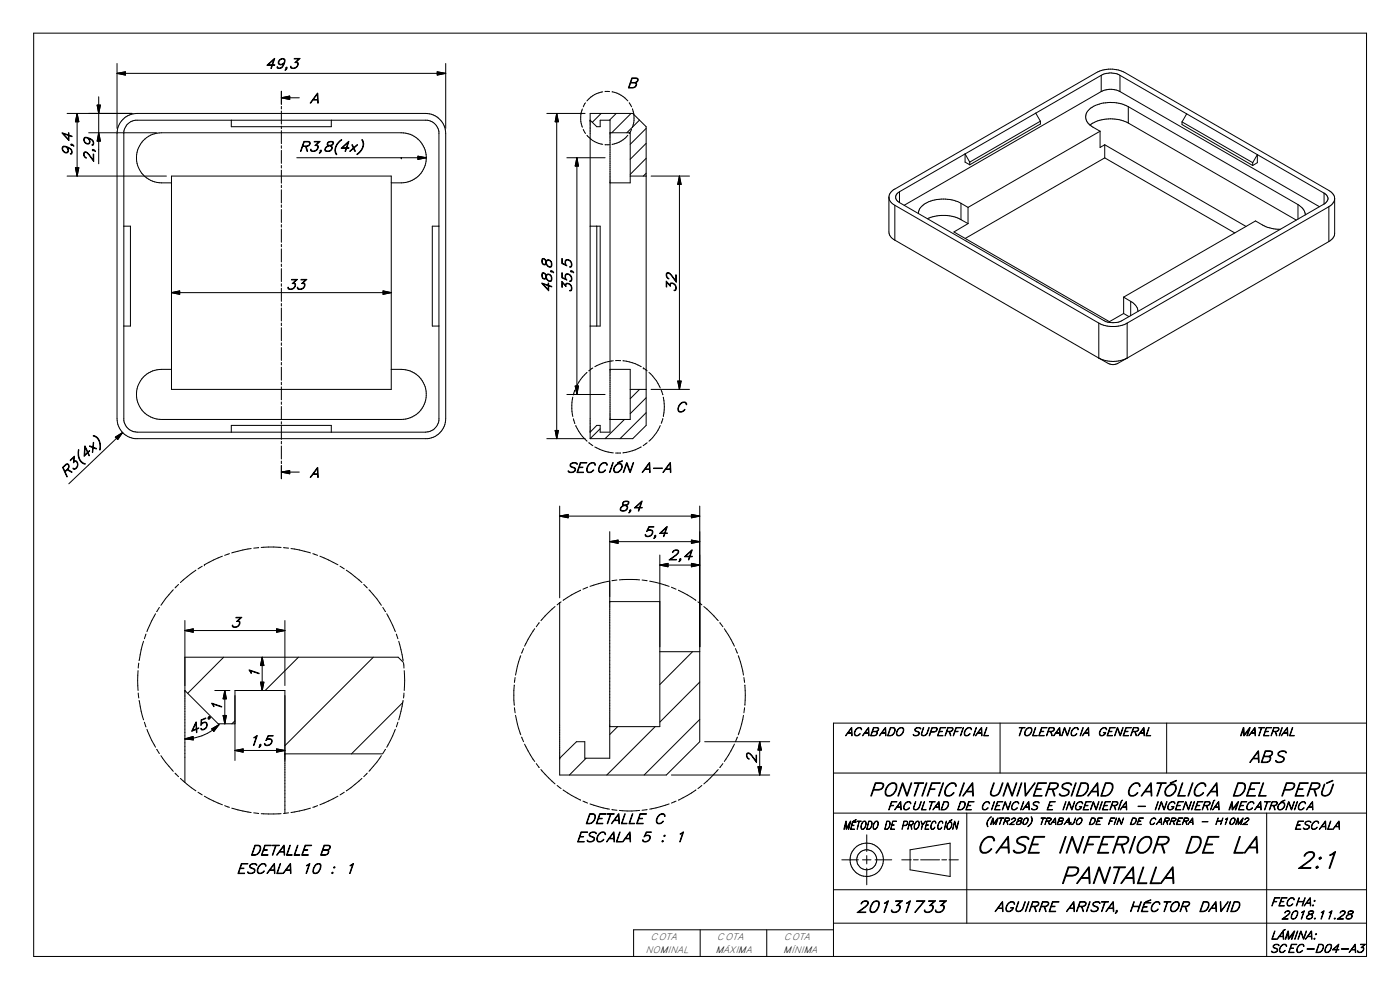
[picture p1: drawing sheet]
<svg xmlns="http://www.w3.org/2000/svg" width="420mm" height="297mm" viewBox="0 0 420 297" stroke-linecap="round" stroke-linejoin="round" font-family="sans-serif">
<g fill="none" stroke="#000" stroke-width=".3">
<path d="M10.1 9.9h400v277.1h-400zM35.1 19v19.5M133.8 19v19.5M20.1 34h19.6M23.1 34l.6 2.5h-1.1zM23.1 34v18.8M26.6 39.8h20.3M29.2 31.5h.9l-.5 2.5zM29.6 39.8l.5 2.5h-.9zM29.6 29v20.1M35.1 22l2.5-.5v1zM35.1 22h98.7"/>
<path d="M36.9 35.8a6 6 0 0 1 4.2-1.8h86.7a6.1 6.1 0 0 1 6 6v85.6a6.1 6.1 0 0 1-5.5 6h-87.8a6.1 6.1 0 0 1-5.4-6v-85.6a6 6 0 0 1 1.8-4.2zM38.1 37.4l1.2-.9 1.4-.4h87.5a4.1 4.1 0 0 1 3.5 3.4v86.6a4.1 4.1 0 0 1-3.9 3.6h-86.7a4.1 4.1 0 0 1-3.9-3.6v-86.6l.2-.9zM69.4 36.1v1.9h30v-1.9M84.4 29.3l2.5-.5v1zM84.4 27.4v3.9M84.4 31.9v.8M84.4 33.3v3.9M84.4 37.8v.8M84.4 39.2v3.9M84.4 29.3h5.4M131.2 21.5l2.6 .5-2.6 .5zM164.1 34h11.5"/>
<path d="M167.1 34l.5 2.5h-1zM167.1 34v97.6M174.8 32.7a7.6 7.6 0 0 0 0 5.5M175 38.8l.7 1.2M175.7 30.9l-.7 1.1M177.1 34h12.8l4 4v89.6l-4 4h-12.8zM177.1 36.1l2 1.9h1v-1.9h3v93.6h-3v-2.1h-1l-2 2.1M180.4 34l-2.7 2.7M180.9 27.6a7.7 7.7 0 0 0-4.8 2.7M181.6 27.5h1.4M183.1 39.8h6v15.1h-6M183.7 27.6a8 8 0 0 1 4.7 2.7"/>
<path d="M184.9 34l-2 2.1M188.8 30.9l.8 1.1M189.4 34l-5.8 5.8M189.6 38.8l-.8 1.2M189.8 32.7a7.8 7.8 0 0 1 0 5.5M189.8 32.7h.1M191.9 36l-3.8 3.8M193.9 38.5l-4.8 4.8M310.8 34l-40.9 23.5M310.8 34l1.4 2.4M312.2 36.4v.8l-21.2 12.2M312.2 36.4l-21.2 12.2"/>
<path d="M327.1 37.5l3 1.9M330.1 39.4v4.8l1.4-.8M330.1 39.4l-39.6 22.8M330.5 22.6a5.8 5.8 0 0 1 5.6 0M330.5 22.6v4.9M330.5 27.5a6.1 6.1 0 0 1 5.6 0M330.5 27.5l-59.2 34.1M330.5 22.6l-19.7 11.4M336.1 22.6l61.3 35.4M336.1 22.6v4.9M336.1 27.5l59.9 34.5M338.6 36.9l50.4 29.1"/>
<path d="M338.6 36.9a11.4 11.4 0 0 0-11.5 .6M338.6 32v4.9M338.6 32a11.3 11.3 0 0 0-11.6 .8 2.94 2.94 0 0 0 .1 4.7M338.6 32l50.9 29.4M354.7 36.6v.8l21.3 12.3M354.7 36.6l21.3 12.2M356.1 34.2l-1.4 2.4M20.1 52.8h29.8M22.6 50.3h1.1l-.6 2.5zM51.5 52.8h65.9v64h-65.9zM51.5 54.9h-3a7.5 7.5 0 0 1-7.5-7.6 7.5 7.5 0 0 1 7.5-7.5h71.9a7.5 7.5 0 0 1 7.5 7.5 7.5 7.5 0 0 1-7.5 7.6h-3M84.4 43.7v.8"/>
<path d="M84.4 45.1v3.9M84.4 49.7v.7M84.4 51.1v3.8M84.4 55.6v.7M84.4 56.9v4M89.1 47.3h38.8M125.4 46.9l2.5 .4-2.5 .5zM170.1 47.3h11.5M173.1 47.3l.5 2.5h-1zM173.1 47.3v71.1M176.1 40.6a7.7 7.7 0 0 0 4.8 2.7M181.6 43.4h1.4"/>
<path d="M188.4 40.6a7.7 7.7 0 0 1-4.7 2.7M189.1 52.8h4.8M193.9 52l-.8 .8M193.9 47.5l-4.8 4.8M193.9 43l-4.8 4.8M195.4 52.8h11.5M203.9 52.8l.5 2.5h-1zM203.9 52.8v64M266.8 59.2v10.4a2.94 2.94 0 0 0 1.8 2.5M266.8 59.2a2.94 2.94 0 0 1 1.8-2.5l60.5-34.9a9.2 9.2 0 0 1 8.5 0l61.2 35.3 1.3 1.2 .4 1.3M266.8 59.2a2.95 2.95 0 0 0 1.8 2.4M269.9 57.5a1.73 1.73 0 0 0-1.1 1.7 1.73 1.73 0 0 0 1.1 1.6"/>
<path d="M269.9 57.5v3.3M291 48.6l-1.4-2.4v2.4l1.4 .8M291 48.6v.8M331.5 47.4l39.1 22.5M331.5 43.4l42.5 24.5M331.5 43.4v4M331.5 47.4l-41.8 24.1M376 48.8l1.3-2.4v2.4l-1.3 .9M376 48.8v.9M397.4 58v3.2M397.4 58a1.71 1.71 0 0 1 1.2 1.6 1.71 1.71 0 0 1-1.2 1.6M400.5 59.6v11.1l-.7 1-1 .8"/>
<path d="M400.5 59.6l-.2 1-1.5 1.4M37.2 67.9h1.9v29.9h-1.9M84.4 61.5v.7M84.4 62.9v3.9M84.4 67.4v.8M84.4 68.7v4M84.4 73.3v.7M84.4 74.7v3.9M84.4 79.2v.8M131.7 67.9h-2v29.9h2M177.1 67.9h3v29.9h-3M179.1 67.9v29.9"/>
<path d="M268.6 72.1l61.2 35.3M268.6 61.6v10.5M268.6 61.6l61.2 35.3M269.9 60.8l61.3 35.3a6.2 6.2 0 0 0 5.6 0l60.6-34.9M278.3 65.6a11.7 11.7 0 0 1 10.1 .3M288.4 65.9l2.1 1.2M288.4 61v4.9M288.4 61a11 11 0 0 0-11.8 .9l-.6 .7-.4 1.5M288.4 61l2.1 1.2M290.5 67.1l-4.2 2.5 46.6 26.9 4.3-2.4M290.5 62.2v4.9M384.2 68.8a10.8 10.8 0 0 1-5.3-1.3l-2.1-1.2-39.6 22.9"/>
<path d="M389.5 61.4a4.1 4.1 0 0 1 2.2 3.1M389.5 61.4v4.3M398.8 72.5l-60.5 34.9M398.8 62v10.5M398.8 62l-60.5 34.9M51.5 87.8l2.4-.5v1zM51.5 87.8h65.9M84.4 80.6v3.9M84.4 85.1v.8M84.4 86.5v3.9M84.4 91.1v.7M84.4 92.4v3.9"/>
<path d="M84.4 96.9v.8M84.4 98.3v3.9M115 87.3l2.4 .5-2.4 .5zM329.8 96.9a9.3 9.3 0 0 0 8.5 0M329.8 96.9v10.5M337.2 94.1l1.6 .9M337.2 89.2v4.9M337.2 89.2a8.1 8.1 0 0 1 3.9 2.8l.4 1.5M338.3 96.9v10.5M339.3 90.4v4.3M51.5 110.8h-3a7.5 7.5 0 0 0-7.5 7.5 7.5 7.5 0 0 0 7.5 7.6h71.9a7.5 7.5 0 0 0 7.5-7.6 7.5 7.5 0 0 0-7.5-7.5h-3M84.4 102.9v.7"/>
<path d="M84.4 104.3v3.9M84.4 108.8v.7M84.4 110.2v3.9M84.4 114.7v.7M84.4 116.1v3.9M170.1 118.4h11.5M171.9 119.2l-.3 2.4 .3 3.4M172.5 117.1l-.4 1.4M172.6 115.8h1l-.5 2.6zM176.2 111.8a12.7 12.7 0 0 0-3.4 4.6M176.7 111.3h.1M177.9 110.4l-1.1 .9"/>
<path d="M183.1 110.8h6v15.1h-6M184.1 108.2l-2.5 .5-3.1 1.3M184.7 108.2h1.5M186.9 108.2a13.7 13.7 0 0 1 5.5 1.8M189.1 116.8h4.8M191.9 116.8l-2.8 2.8M193.1 110.4l1.1 .9M193.9 119.3l-4.8 4.8M194.8 111.8l2.2 2.5 1.2 2.1M195.4 116.8h11.5M198.4 117.1l.5 1.3M199.1 119.2a14.3 14.3 0 0 1 0 5.8"/>
<path d="M203.4 114.3h1l-.5 2.5zM329.8 107.4l2.8 1.7a3.1 3.1 0 0 0 2.8 0l2.9-1.7M329.8 107.4a9.6 9.6 0 0 0 8.5 0M34.6 131.1l2.2-1.3-1.5 2.1zM36.8 129.8l-16.2 15.4M69.4 129.7v-2.1h30v2.1M84.4 120.6v.7M84.4 122v3.9M84.4 126.5v.8M84.4 127.9v3.9M84.4 132.4v.8M84.4 133.8v3.9"/>
<path d="M84.4 138.3v.8M84.4 139.7v3.9M164.1 131.6h11.5M166.6 129.2h1l-.5 2.4zM172.1 125.6l.4 1.4M172.5 127h.1M172.8 127.7l1.4 2.5 2 2.2M176.7 132.8l.1 .1M176.8 132.9l1.1 .8M178.5 134.1l3.1 1.3 2.5 .5M180.1 128.7l-3 2.9M184.7 135.9h1.5"/>
<path d="M187.4 125.9l-5.8 5.7M192.4 134.1a15.8 15.8 0 0 1-5.5 1.8M193.1 133.7h.1M193.9 123.8l-7.8 7.8M194.2 132.8l-1.1 .9M198.2 127.7l-1.2 2.1-2.2 2.6M198.9 125.6v.1M198.9 125.7l-.5 1.3M84.4 141.6l2.5-.4v1zM84.4 141.6h5.4M168 154.9l2.5-.6v1.1zM168 151.8v27.6"/>
<path d="M168 154.9h42M183 159.5v68h-7.5v-5h-2.5l-5 5M207.5 154.3l2.5 .6-2.5 .5zM210 151.8v70.7l-10 10h-32v-51.7M52 177l-2.3 2.6-1.4 2M53.6 175.3l-1.1 1.1M58.8 171.1l-4.7 3.7M60.7 169.9l-1.3 .8M66.7 166.9l-5.4 2.6M68.9 166.1l-1.5 .5M75.4 164.6l-5.9 1.3M77.6 164.3l-1.5 .2"/>
<path d="M78.4 164.3h6M85.1 164.3l1.5 .2M87.3 164.6l5.9 1.3M93.9 166.1l1.4 .5M96 166.9l5.4 2.6M102.1 169.9l1.2 .8M103.9 171.1l4.7 3.7M109.2 175.3l1 1.1M110.7 177l2.4 2.6 1.4 2M174.2 177.1l-5.2 3M176.3 176.2l-1.3 .6M182.9 174.4l-5.8 1.5"/>
<path d="M183 162.5l2.5-.4v.9zM183 162.5h27M185.2 174l-1.6 .2M185.9 174h6.1M192.7 174l1.5 .2M195 174.4l5.8 1.5M198 169.5l2.5-.5v1.1zM198 166.5v51.5h-15M198 169.5h12M201.5 176.2l1.4 .6M203.6 177.1l5.3 3M207.5 169l2.5 .5-2.5 .6z"/>
<path d="M207.5 162.1l2.5 .4-2.5 .5zM41.6 199l-.1 1.4M43.1 192.4l-1.4 5.8M43.8 190.2l-.5 1.4M46.7 184.1l-2.6 5.4M47.8 182.2l-.7 1.3M55.5 189.2l2.5-.5v1zM55.5 186.2v48.6M55.5 197.2h64l1.6 1.6M55.5 189.2h30M67.1 197.2l-10.8 10.8M78.7 197.2l.5 2.5h-1z"/>
<path d="M78.7 197.2v10M83 188.7l2.5 .5-2.5 .5zM85.5 186.2v19.5M89.6 197.2l-10 10M112 197.2l-26.5 26.5M114.9 182.2l.8 1.3M116.1 184.1l2.5 5.4M118.9 190.2l.5 1.4M119.7 192.4l1.3 5.8M121.1 199l.1 1.4M156.3 196.7l-1.6 5.9M157.1 194.6l-.6 1.4"/>
<path d="M160.5 188.6l-3.1 5.3M161.8 186.8l-.9 1.2M166.6 182l-4.3 4.2M168.4 180.6l-1.2 .9M183 180.5h15M198 195.5h12M207.8 195.5l-9.8 9.9M209.5 180.6l1.1 .9M211.2 182l4.3 4.2M216 186.8l.9 1.2M217.4 188.6l3 5.3M220.7 194.6l.6 1.4"/>
<path d="M221.6 196.7l1.5 5.9M41.4 201.2v6M41.5 207.9l.1 1.5M41.7 210.2l1.4 5.8M43.3 216.7l.5 1.4M44.1 218.8l1.4 3.4 1.2 2M55.5 207.2l10 10h5M63.5 218.7l2.2-1.3-1.5 2.1zM64.5 207.2h4.5M65.7 217.4a14.3 14.3 0 0 1-10.2 4.3M67 214.7h.9l-.4 2.5zM67.5 207.2l.4 2.5h-.9z"/>
<path d="M67.5 207.2v10M70.5 216.3l-.9 .9M78.2 204.7h1l-.5 2.5zM118.6 218.8l-2.5 5.4M119.4 216.7l-.5 1.4M120.9 210.8l-15.4 15.4M121 210.2l-1.3 5.8M121.2 207.9l-.1 1.5M121.3 201.2v6M154.3 205.5v6.1M154.4 212.3l.2 1.6M154.6 203.3l-.2 1.5"/>
<path d="M154.7 214.6l1.6 5.9M185.4 218l-2.4 2.4M196.6 218l-14.5 14.5M210 215.9l-16.7 16.6M210 204.6l-12 12.1M223.1 214.6l-1.5 5.9M223.3 203.3l.2 1.5M223.5 212.3l-.2 1.6M223.6 205.5v6.1M300.1 217v14.9M350.1 217v14.9M410.1 217h-160v70"/>
<path d="M47.1 224.8v.1M47.1 224.9l.7 1.2M48.3 226.7l3.7 4.7M52.5 232l1.1 1M54.1 233.6l4.7 3.7M55.5 221.7l2.4-.7 .1 1zM59.4 237.7l1.3 .8M61.3 238.9l5.4 2.6M70.5 225.2l2.5-.5v1zM70.5 228.2v-21h15v36.8M70.5 225.2h15M83 224.7l2.5 .5-2.5 .5z"/>
<path d="M85.5 226.2h29.3M101.4 238.9l-5.4 2.6M103.3 237.7l-1.2 .8M108.6 233.6l-4.7 3.7M110.2 232l-1 1M114.5 226.7l-3.8 4.7M115.7 224.8l-.8 1.3M156.5 221.1l.6 1.4M157.4 223.3l3.1 5.2M160.9 229.1l.9 1.2M162.3 230.9l4.3 4.3M167.2 235.7l1.2 .9"/>
<path d="M169 237l5.2 3.1M175.9 227.5l-5 5M201.5 232.5h29.5M208.9 237l-5.3 3.1M210.6 235.7l-1.1 .9M211.5 222.5h19.5M215.5 230.9l-4.3 4.3M216.9 229.1l-.9 1.2M220.4 223.3l-3 5.2M221.3 221.1l-.6 1.4M227.5 230h1l-.5 2.5zM228 222.5l.5 2.5h-1z"/>
<path d="M228 222.5v10M250.1 231.9h160M67.4 241.7l1.5 .5M69.5 242.5l5.9 1.3M76.1 243.9l1.5 .2M78.4 244.1h6M86.6 243.9l-1.5 .2M93.2 242.5l-5.9 1.3M95.3 241.7l-1.4 .5M175 240.4l1.3 .6M177.1 241.2l5.8 1.6M183.6 242.9l1.6 .2"/>
<path d="M185.9 243.2l2.3 .1 3.8-.1M194.2 242.9l-1.5 .2M200.8 241.2l-5.8 1.6M202.9 240.4l-1.4 .6M250.1 244h160M252.6 258h5M258.9 258h2.5M260.1 250.5v5M260.1 256.7v2.5M262.6 258h5M270.6 258h2.9M273.1 255l12-2v10l-12-2z"/>
<path d="M274.1 258h1.5M276.3 258h5.7M282.6 258h1.5M284.8 258h2.8M290.1 244v33M380.1 244v43M210.1 279v8M230.1 279v8M250.1 279h-60v8M250.1 277h160M250.1 267h160M260.1 260.5v5"/>
<circle cx="260.1" cy="258" r="5"/>
<circle cx="260.1" cy="258" r="3"/>
</g>
<g fill="#000">
<circle cx="177.1" cy="36.1" r=".15"/>
<circle cx="120.4" cy="47.3" r=".15"/>
<circle cx="172.5" cy="117.1" r=".15"/>
<circle cx="193.1" cy="110.4" r=".15"/>
<circle cx="61.3" cy="169.5" r=".15"/>
<circle cx="168" cy="227.5" r=".15"/>
</g>
<g fill="#000">
<path d="M23.1 34l.6 2.5h-1.1zM29.2 31.5h.9l-.5 2.5zM35.1 22l2.5-.5v1zM84.4 29.3l2.5-.5v1zM131.2 21.5l2.6 .5-2.6 .5zM167.1 34l.5 2.5h-1zM22.6 50.3h1.1l-.6 2.5zM29.6 39.8l.5 2.5h-.9zM125.4 46.9l2.5 .4-2.5 .5zM173.1 47.3l.5 2.5h-1zM203.9 52.8l.5 2.5h-1zM51.5 87.8l2.4-.5v1z"/>
<path d="M115 87.3l2.4 .5-2.4 .5zM172.6 115.8h1l-.5 2.6zM203.4 114.3h1l-.5 2.5zM34.6 131.1l2.2-1.3-1.5 2.1zM166.6 129.2h1l-.5 2.4zM84.4 141.6l2.5-.4v1zM168 154.9l2.5-.6v1.1zM207.5 154.3l2.5 .6-2.5 .5zM183 162.5l2.5-.4v.9zM198 169.5l2.5-.5v1.1zM207.5 169l2.5 .5-2.5 .6zM207.5 162.1l2.5 .4-2.5 .5z"/>
<path d="M55.5 189.2l2.5-.5v1zM78.7 197.2l.5 2.5h-1zM83 188.7l2.5 .5-2.5 .5zM63.5 218.7l2.2-1.3-1.5 2.1zM67 214.7h.9l-.4 2.5zM67.5 207.2l.4 2.5h-.9zM78.2 204.7h1l-.5 2.5zM55.5 221.7l2.4-.7 .1 1zM70.5 225.2l2.5-.5v1zM83 224.7l2.5 .5-2.5 .5zM227.5 230h1l-.5 2.5zM228 222.5l.5 2.5h-1z"/>
</g>
<g font-size="7.1">
<text x="292.8" y="255.9">CASE INFERIOR DE LA</text>
<text x="389.2" y="260.5">2:1</text>
<text x="318" y="265.1">PANTALLA</text>
</g>
<text font-size="5.7" x="260.6" y="238.8">PONTIFICIA UNIVERSIDAD CATÓLICA DEL PERÚ</text>
<g font-size="5">
<text x="374.9" y="228.8">ABS</text>
<text x="256.9" y="273.8">20131733</text>
</g>
<g font-size="4.3">
<text x="79.5" y="20.5">49,3</text>
<text x="188.1" y="26.4">B</text>
<text x="93" y="30.9">A</text>
<text x="21.6" y="47.1" transform="rotate(-90 21.6 47.1)">9,4</text>
<text x="89.7" y="45.4">R3,8(4x)</text>
<text x="28.1" y="48.7" transform="rotate(-90 28.1 48.7)">2,9</text>
<text x="85.8" y="86.8">33</text>
<text x="165.6" y="87.9" transform="rotate(-90 165.6 87.9)">48,8</text>
<text x="171.6" y="87.9" transform="rotate(-90 171.6 87.9)">35,5</text>
<text x="202.9" y="87.8" transform="rotate(-90 202.9 87.8)">32</text>
<text x="202.7" y="123.6">C</text>
<text x="19.7" y="143.5" transform="rotate(-44 19.7 143.5)">R3(4x)</text>
<text x="93" y="143.3">A</text>
<text x="169.8" y="141.8">SECCIÓN A-A</text>
<text x="185.5" y="153.3">8,4</text>
<text x="193" y="161">5,4</text>
<text x="200.5" y="168">2,4</text>
<text x="69.1" y="188.2">3</text>
<text x="77.8" y="203.7" transform="rotate(-90 77.8 203.7)">1</text>
<text x="66.5" y="213.7" transform="rotate(-90 66.5 213.7)">1</text>
<text x="57.3" y="220.5" transform="rotate(-22 57.3 220.5)">45°</text>
<text x="74.5" y="223.7">1,5</text>
<text x="227" y="229.1" transform="rotate(-90 227 229.1)">2</text>
<text x="175.4" y="247.1">DETALLE C</text>
<text x="75" y="256.6">DETALLE B</text>
<text x="172.8" y="252.6">ESCALA 5 : 1</text>
<text x="70.9" y="262.1">ESCALA 10 : 1</text>
<text x="298.5" y="273.5">AGUIRRE ARISTA, HÉCTOR DAVID</text>
</g>
<g font-size="3.5">
<text x="253.6" y="220.8">ACABADO SUPERFICIAL</text>
<text x="305" y="220.8">TOLERANCIA GENERAL</text>
<text x="371.9" y="220.8">MATERIAL</text>
<text x="266.3" y="243">FACULTAD DE CIENCIAS E INGENIERÍA</text>
<text x="340.7" y="243">- INGENIERÍA MECATRÓNICA</text>
<text x="253" y="248.8">MÉTODO DE PROYECCIÓN</text>
<text x="388.3" y="248.8">ESCALA</text>
<text x="381.2" y="271.8">FECHA:</text>
<text x="384.5" y="275.8">2018.11.28</text>
<text x="381.2" y="281.8">LÁMINA:</text>
<text x="381" y="285.8">SCEC-D04-A3</text>
</g>
<g font-size="2.9">
<text x="193.7" y="285.8">NOMINAL</text>
<text x="195.2" y="282.2">COTA</text>
<text x="214.7" y="285.8">MÁXIMA</text>
<text x="215.2" y="282.2">COTA</text>
<text x="235.1" y="285.8">MÍNIMA</text>
<text x="235.2" y="282.2">COTA</text>
</g>
<g font-size="2.8">
<text x="295.6" y="247.4">(MTR280) TRABAJO DE FIN DE CARRERA</text>
<text x="360.1" y="247.4">- H10M2</text>
</g>
</svg>
